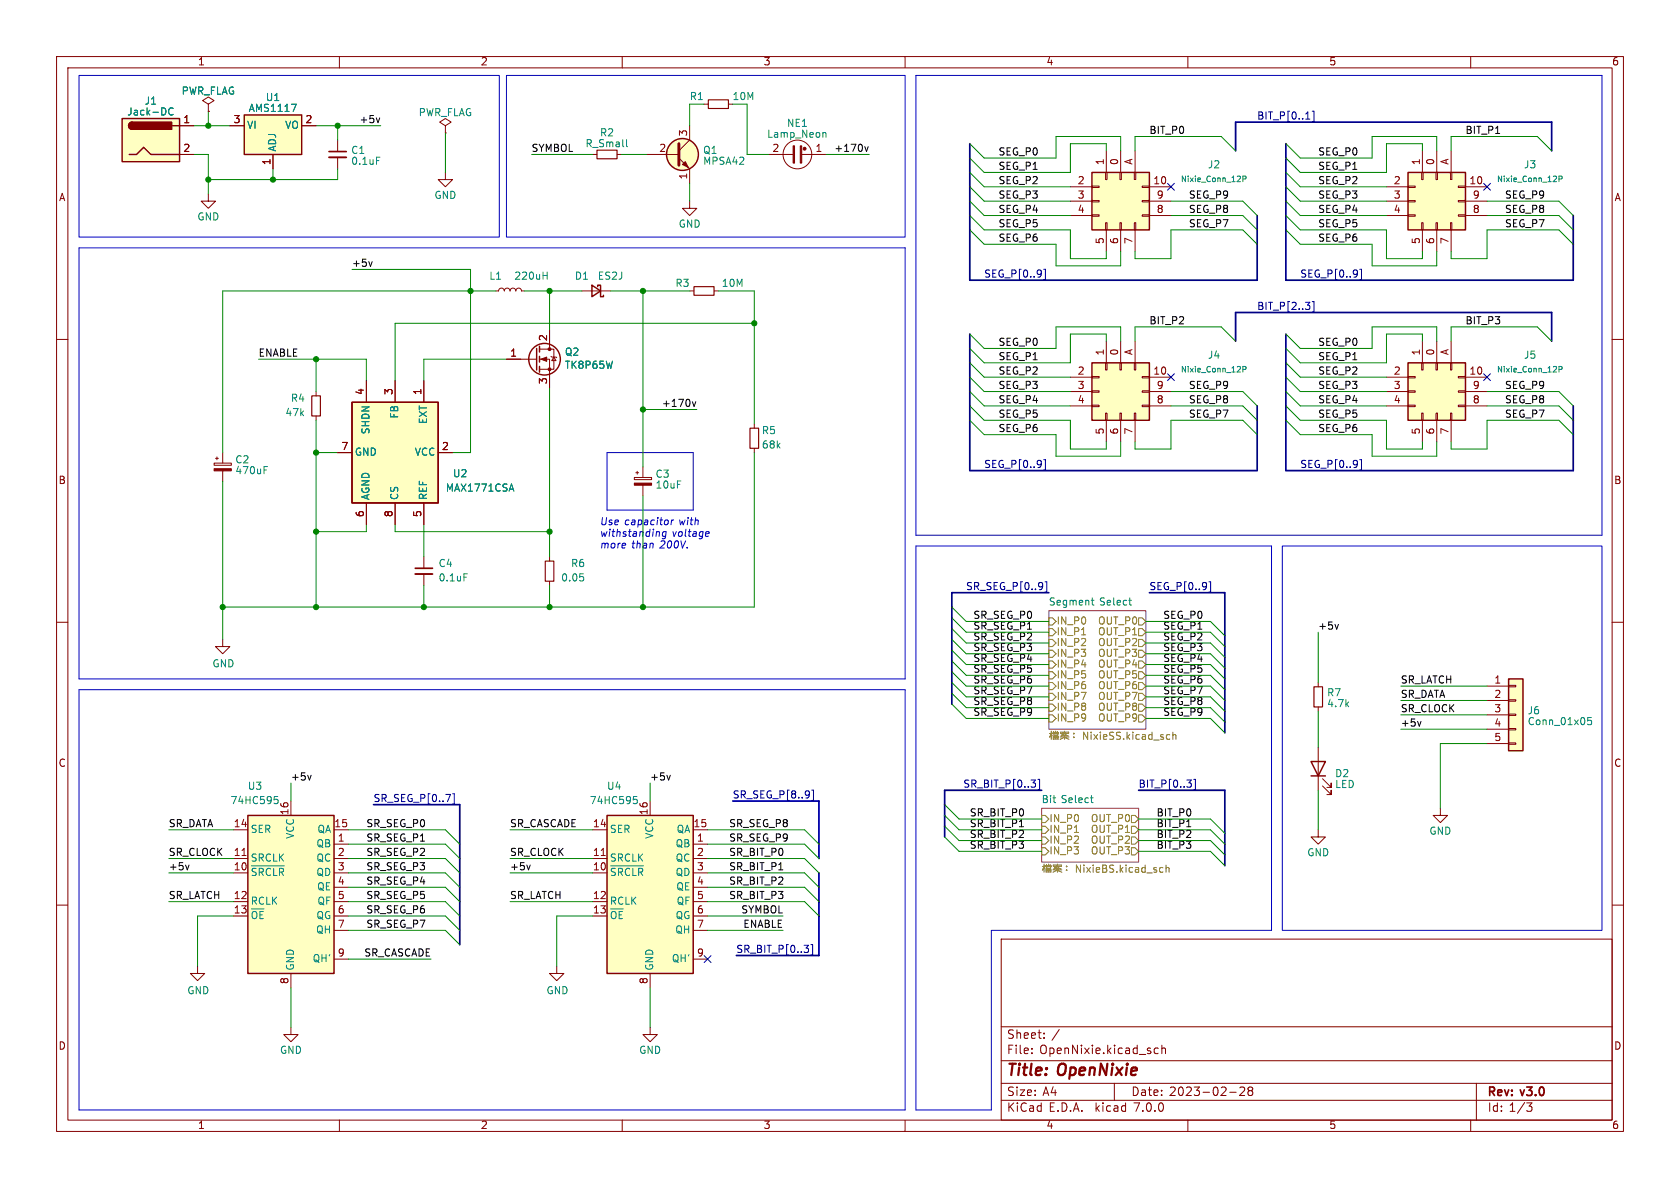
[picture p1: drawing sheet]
<svg xmlns="http://www.w3.org/2000/svg" width="297mm" height="210mm" viewBox="0 0 297 210" stroke-linecap="round" stroke-linejoin="round" font-family="sans-serif">
<g fill="none" stroke="#840000" stroke-width=".18">
<path d="M10 10h277v190h-277zM12 12h273v186h-273zM36.8 18.4l1-.6-1-.7-1 .7 1 .6v1.3M36.8 19.7h.1M60 10v2M110 10v2M124.5 18.4h.7M128.8 18.4h.7M160 10v2M210 10v2M260 10v2M31.7 22.2h2.6"/>
<path d="M31.7 27.3h2.6M36.8 34.3v1.3h1.3l-1.3 1.2-1.2-1.2h1.2M40.6 22.2h2.6M48.3 27.3v2.5M53.3 22.2h2.6M59.7 24.8v2M59.7 27.8v2M78.7 30.5v1.3h1.3l-1.3 1.2-1.2-1.2h1.2M78.7 22.2l1.1-.6-1.1-.6-1 .6 1 .6v1.3M78.7 23.5h.1M104.8 27.3h.7M109.1 27.3h.8"/>
<path d="M114.3 27.3h5.7M120 27.9l1.9 1.9v2.6M121.9 35.6v1.2h1.3l-1.3 1.3-1.3-1.3h1.3M121.9 22.2v2.6l-1.9 1.9M135.9 27.3h4.3M141.7 27.3h4.3M189.2 33h3.8M189.2 35.6h3.8M189.2 38.1h3.8M193 32.9h1.3v.2h-1.3zM193 35.4h1.3v.3h-1.3zM193 38h1.3v.2h-1.3z"/>
<path d="M195.5 30.5h.2v1.3h-.2zM195.5 39.4h.2v1.2h-.2zM195.6 26.7v3.8M198 30.5h.2v1.3h-.2zM198 39.4h.2v1.2h-.2zM198.1 26.7v3.8M200.5 30.5h.3v1.3h-.3zM200.5 39.4h.3v1.2h-.3zM200.7 26.7v3.8M201.9 32.9h1.3v.2h-1.3zM201.9 35.4h1.3v.3h-1.3zM201.9 38h1.3v.2h-1.3z"/>
<path d="M203.2 33h3.8M203.2 35.6h3.8M203.2 38.1h3.8M245.1 33h3.8M245.1 35.6h3.8M245.1 38.1h3.8M248.9 32.9h1.3v.2h-1.3zM248.9 35.4h1.3v.3h-1.3zM248.9 38h1.3v.2h-1.3zM251.3 30.5h.3v1.3h-.3zM251.3 39.4h.3v1.2h-.3zM251.5 26.7v3.8"/>
<path d="M253.9 30.5h.2v1.3h-.2zM253.9 39.4h.2v1.2h-.2zM254 26.7v3.8M256.4 30.5h.3v1.3h-.3zM256.4 39.4h.3v1.2h-.3zM256.5 26.7v3.8M257.8 32.9h1.3v.2h-1.3zM257.8 35.4h1.3v.3h-1.3zM257.8 38h1.3v.2h-1.3zM259.1 33h3.8M259.1 35.6h3.8M259.1 38.1h3.8"/>
<path d="M10 60h2M87.6 51.4h.5l.2-.3 .4-.2 .3 .2 .2 .3 .1-.3 .4-.2 .3 .2 .2 .3 .1-.3 .4-.2 .4 .2 .1 .3 .1-.3 .4-.2 .4 .2 .1 .3h.5M97.2 58.4v3.3M102.9 51.4h5M121.9 51.4h.8M126.2 51.4h.8M195.6 40.6v3.9M198.1 40.6v3.9M200.7 40.6v3.9M251.5 40.6v3.9M254 40.6v3.9M256.5 40.6v3.9"/>
<path d="M285 60h2M55.9 69.2v.8M55.9 73.5v.8M64.8 67.3v3.8M69.8 67.3v3.8M74.9 67.3v3.8M89.5 63.5h5.4M95.4 63.5h1.8v5.1M95.4 61.7h2.5v3.6h-2.5M97.4 63l.1 .1h.8l.1 .1M97.9 63.1l.4 .7h-.8zM133.3 74.9v.8"/>
<path d="M133.3 79.2v.8M189.2 66.7h3.8M189.2 69.2h3.8M189.2 71.8h3.8M193 66.5h1.3v.3h-1.3zM193 69.1h1.3v.2h-1.3zM193 71.6h1.3v.3h-1.3zM195.5 64.1h.2v1.3h-.2zM195.5 73h.2v1.3h-.2zM195.6 60.3v3.8M195.6 74.3v3.8M198 64.1h.2v1.3h-.2z"/>
<path d="M198 73h.2v1.3h-.2zM198.1 60.3v3.8M198.1 74.3v3.8M200.5 64.1h.3v1.3h-.3zM200.5 73h.3v1.3h-.3zM200.7 60.3v3.8M200.7 74.3v3.8M201.9 66.5h1.3v.3h-1.3zM201.9 69.1h1.3v.2h-1.3zM201.9 71.6h1.3v.3h-1.3zM203.2 66.7h3.8M203.2 69.2h3.8"/>
<path d="M203.2 71.8h3.8M245.1 66.7h3.8M245.1 69.2h3.8M245.1 71.8h3.8M248.9 66.5h1.3v.3h-1.3zM248.9 69.1h1.3v.2h-1.3zM248.9 71.6h1.3v.3h-1.3zM251.3 64.1h.3v1.3h-.3zM251.3 73h.3v1.3h-.3zM251.5 60.3v3.8M251.5 74.3v3.8M253.9 64.1h.2v1.3h-.2z"/>
<path d="M253.9 73h.2v1.3h-.2zM254 60.3v3.8M254 74.3v3.8M256.4 64.1h.3v1.3h-.3zM256.4 73h.3v1.3h-.3zM256.5 60.3v3.8M256.5 74.3v3.8M257.8 66.5h1.3v.3h-1.3zM257.8 69.1h1.3v.2h-1.3zM257.8 71.6h1.3v.3h-1.3zM259.1 66.7h3.8M259.1 69.2h3.8"/>
<path d="M259.1 71.8h3.8M37.8 81.9h3.1v.3h-3.1zM38.1 81h.5M38.4 80.8v.5M39.4 80v1.9M39.4 83.2v1.9M59.7 80h2.5M64.8 88.9v3.8M69.8 88.9v3.8M74.9 88.9v3.8M74.9 98.4v2.1M77.5 80h2.5"/>
<path d="M97.2 98.4v.8M112.1 84.4h3.1v.4h-3.1zM112.4 83.6h.5M112.6 83.3v.5M113.7 82.6v1.8M113.7 85.8v1.8M10 110h2M39.4 113v1.3h1.2l-1.2 1.3-1.3-1.3h1.3M74.9 101.5v2M97.2 102.7v.8M285 110h2M233 120.7v.7"/>
<path d="M233 125v.7M233 132.1v7.6M233.8 138.9l1.5 1.6v-.8v.8h-.7M233.8 137.7l1.5 1.5v-.8v.8h-.7M262.9 121.3h3.8M262.9 123.8h3.8M262.9 126.4h3.8M262.9 128.9h3.8M262.9 131.4h3.8M266.7 131.3h1.3v.3h-1.3zM266.7 128.8h1.3v.2h-1.3zM266.7 126.2h1.3v.3h-1.3z"/>
<path d="M266.7 123.7h1.3v.3h-1.3zM266.7 121.2h1.3v.2h-1.3zM10 160h2M41.3 154.3h2.5M41.3 151.8h2.5M41.3 159.4h2.5M41.3 146.7h2.5M42.8 151.2h.7M51.4 141.6v2.5M59.1 149.2h2.5M59.1 154.3h2.5M59.1 151.8h2.5"/>
<path d="M59.1 159.4h2.5M59.1 146.7h2.5M59.1 156.8h2.5M104.8 154.3h2.5M104.8 151.8h2.5M104.8 159.4h2.5M104.8 146.7h2.5M106.3 151.2h.7M114.9 141.6v2.5M122.6 149.2h2.5M122.6 154.3h2.5M122.6 151.8h2.5"/>
<path d="M122.6 159.4h2.5M122.6 146.7h2.5M122.6 156.8h2.5M233 146.7v1.3h1.3l-1.3 1.2-1.2-1.2h1.2M254.6 142.9v1.2h1.3l-1.3 1.3-1.2-1.3h1.2M285 160h2M34.9 170.8v1.3h1.3l-1.3 1.3-1.2-1.3h1.2M41.3 161.9h2.5M51.4 172.1v2.5M59.1 161.9h2.5M59.1 164.5h2.5M59.1 169.5h2.5"/>
<path d="M98.4 170.8v1.3h1.3l-1.3 1.3-1.2-1.3h1.2M104.8 161.9h2.5M114.9 172.1v2.5M122.6 161.9h2.5M122.6 164.5h2.5M122.6 169.5h2.5M177 166h108v32h-108zM51.4 181.6v1.3h1.3l-1.3 1.3-1.2-1.3h1.2M60 198v2M110 198v2M114.9 181.6v1.3h1.3l-1.3 1.3-1.2-1.3h1.2M160 198v2"/>
<path d="M177 194.5h108M177 191.5h108M177 187.5h108M177 181.5h108M182.4 186.1v.2M182.4 185.3v.2M184.6 183.4v.2M184.6 182.6v.2M197 191.5v3M204.8 185.3h-.5l-.3 .2v.5l.2 .2h.6M205.4 185.4l.2-.1h.4v1M205.4 184.8v1.5"/>
<path d="M210 198v2M217.4 193.1h1.1M219.2 192.3l.6-.1 .2 .1v.3l-.9 1.1h.9M220.9 192.8l-.3-.3 .3-.3h.3l.3 .2-.3 .4M220.9 192.8l-.3 .3 .1 .4 .2 .2h.3l.3-.3-.1-.5-.2-.1M220.9 192.8h.3M260 198v2M261 191.5v6.5M270.8 195l-.5 .5 .5 .2v.5l-.3 .3h-.4"/>
<circle cx="141" cy="27.3" r="2.54"/>
</g>
<g fill="#fff" stroke="#fff" stroke-width=".18">
<path d="M184.1 142.9h17.2v9.5h-17.2z"/>
<path d="M185.4 108h17.2v20.9h-17.2z"/>
</g>
<path d="M185.4 108h17.2v20.9h-17.2zM184.1 142.9h17.2v9.5h-17.2z" fill="none" stroke="#840084" stroke-width=".18"/>
<g fill="none" stroke="#848400" stroke-width=".18">
<path d="M185.4 118.7h.7l.6 .7-.6 .6h-.7zM185.4 109.2h.7l.6 .7-.6 .6h-.7zM185.4 116.8h.7l.6 .7-.6 .6h-.7zM185.4 113h.7l.6 .7-.6 .6h-.7zM185.4 111.1h.7l.6 .7-.6 .6h-.7zM185.4 114.9h.7l.6 .7-.6 .6h-.7zM201.3 116.8h.6l.7 .7-.7 .6h-.6zM201.3 111.1h.6l.7 .7-.7 .6h-.6zM201.3 113h.6l.7 .7-.7 .6h-.6zM201.3 114.9h.6l.7 .7-.7 .6h-.6zM201.3 109.2h.6l.7 .7-.7 .6h-.6zM201.3 118.7h.6l.7 .7-.7 .6h-.6z"/>
<path d="M185.4 120.7h.7l.6 .6-.6 .6h-.7zM185.4 124.5h.7l.6 .6-.6 .6h-.7zM185.4 126.4h.7l.6 .6-.6 .6h-.7zM185.4 122.6h.7l.6 .6-.6 .6h-.7zM185.5 129.7h.6M185.8 129.2v1.5M185.8 129.9l.2 .1M185.8 129.7l-.3 .6M185.8 129.5l-.1 .8M186.1 129.7v-.2h1v.2M186.2 130.7v-.5h.9v.5M186.2 130.4h.9"/>
<path d="M186.2 130.6h.9M186.3 129.3v.2M186.3 130h.7M186.3 130v-.3h.7v.3M186.6 129.2v.3M186.6 130.2v.4M186.9 129.3v.2M187.4 130.3h1.6M187.5 129.7h1.4M187.5 129.5v-.1h1.4v.1M187.8 129.9l1.1 .2M188 129.5l-.3 .4"/>
<path d="M188.2 129.2v.2M188.2 130.1v.6M188.2 130.2l-.8 .5M188.3 130.3l.7 .4M188.6 129.7l-.3 .3-.8 .1M189.8 130.3v.1M189.8 129.6v.1M192.3 129.4v1.3l-.7-1.3v1.3M192.9 129.4v.1M192.9 129.9v.8M193.4 129.9l.6 .8M194 129.9l-.6 .8"/>
<path d="M194.5 129.4v.1M194.5 129.9v.8M195.1 130.3l.6-.1-.1-.3h-.3l-.2 .1v.6h.5M196.9 129.5l-.5-.1-.2 .1v.4l.6 .3 .1 .3-.3 .2-.4-.1M198.1 129.5l-.5-.1-.2 .1v.4l.6 .3 .1 .3-.2 .2-.5-.1M198.6 130.6v.1M199.2 129.4v1.3M199.4 130.2l.3 .5M199.7 129.9l-.5 .4M200.3 129.4v.1M200.3 129.9v.8M201.3 126.4h.6l.7 .6-.7 .6h-.6z"/>
<path d="M201.3 120.7h.6l.7 .6-.7 .6h-.6zM201.3 122.6h.6l.7 .6-.7 .6h-.6zM201.3 124.5h.6l.7 .6-.7 .6h-.6zM201.4 129.9h-.3l-.3 .2 .1 .5h.5M202 129.9h.5v.8M202.5 130.2h-.4l-.2 .2 .2 .3 .4-.1M203.7 129.9h-.4l-.2 .2 .1 .5h.5M203.7 129.4v1.3M204 130.8h.9M205.7 129.9h-.3l-.2 .1v.2l.5 .1v.3h-.5M206.8 129.9h-.4l-.2 .2 .1 .5h.5M207.3 130l.2-.1h.3l.1 .8"/>
<path d="M207.3 129.4v1.3M184.1 144.1h.7l.6 .7-.6 .6h-.7zM184.1 146.1h.7l.6 .6-.6 .6h-.7zM184.1 149.9h.7l.6 .6-.6 .6h-.7zM184.1 148h.7l.6 .6-.6 .6h-.7zM184.3 153.2h.5M184.6 152.7v1.5M184.6 153.3l.2 .2M184.6 153.2l-.3 .6M184.6 153l-.2 .8M184.9 153.2v-.2h.9v.2M184.9 153.9h.9"/>
<path d="M184.9 154.1h.9M184.9 154.2v-.6h.9v.6M185 152.8l.1 .2M185.1 153.5h.6M185.1 153.5v-.3h.6v.3M185.4 152.7v.3M185.4 153.6v.5M185.7 152.8l-.1 .2M186.1 153.8h1.6M186.2 153.2h1.5M186.2 153v-.1h1.5v.1M186.5 153.3l1.1 .3"/>
<path d="M186.8 153l-.4 .4M186.9 152.7v.2M186.9 153.6v.6M186.9 153.7l-.8 .5M187 153.8l.7 .4M187.3 153.2l-.2 .3-.8 .1M188.6 153.8v.1M188.6 153.1v.1M191 152.9v1.3l-.7-1.3v1.3M191.6 152.9v.1M191.6 153.3v.9M192.1 153.3l.7 .9"/>
<path d="M192.8 153.3l-.7 .9M193.3 152.9v.1M193.3 153.3v.9M193.8 153.8l.6-.2-.1-.2-.3-.1-.2 .2 .1 .6h.4M195 153.5h.4M195 152.9h.4l.2 .3-.2 .3 .2 .1 .1 .4-.3 .2h-.4zM196.9 153l-.5-.1-.2 .1v.4l.6 .2 .1 .4-.3 .2-.4-.1M197.4 154.1v.1M198 152.9v1.3M198.2 153.7l.3 .5M198.5 153.3l-.5 .5M199.1 152.9v.1"/>
<path d="M199.1 153.3v.9M200 148h.7l.6 .6-.6 .6h-.7zM200 146.1h.7l.6 .6-.6 .6h-.7zM200 144.1h.7l.6 .7-.6 .6h-.7zM200 149.9h.7l.6 .6-.6 .6h-.7zM200.2 153.4l-.4-.1-.2 .3 .1 .5h.5M200.8 153.4h.4l.1 .8M201.3 153.6l-.4 .1-.2 .2 .2 .3 .4-.1M202.5 153.4l-.4-.1-.3 .3 .2 .5h.5M202.5 152.9v1.3M202.8 154.3h.9M204.4 153.4l-.3-.1-.1 .2v.2l.4 .1v.3h-.4"/>
<path d="M205.6 153.4l-.4-.1-.2 .3 .1 .5h.5M206.1 153.5l.2-.2 .3 .1 .1 .8M206.1 152.9v1.3"/>
</g>
<g fill="none" stroke="#008484" stroke-width=".18">
<path d="M30.6 19.2a.6 .6 0 0 0-.8 .4 .6 .6 0 0 0 .6 .7l.2-.1M51.5 18.4h.9l-.6 1.3M66.6 27.8h.6M110.8 24.7v1.1l.1 .1M145.7 23.4l.3 .2v.7M219.7 31.6h.5v-.4l-.5-.1v1M275.6 31.6h.5v-.4l-.5-.1v1M96 48.7h.7M96.7 48.1v1.3M219.7 65.3h.5v-.4l-.5-.1v1M275.6 65.3h.5v-.4l-.5-.1v1M46.7 82.5h.6"/>
<path d="M90.4 85.6l.4 1.2M82 101.4h.6M102.5 101.4h.6M103.1 102l.1 .2-.1 .4M192.9 106.1h.5M193.1 105.7v1.1l.3 .2M199.5 106.1h.5M199.9 107h.1M281.3 126.8h-.6v.6l.1-.1 .5 .1 .1 .2-.1 .4-.2 .1-.4-.1M44.4 153.1h5.8M45.3 153.6l-.5-.1-.2 .4M46.6 153.9l-.2-.3-.6-.1v1.3"/>
<path d="M47.8 153.6l-.2-.1-.3 .1-.3 .4M48.4 153.5v1.3M48.5 140.8h.6M48.6 141.3h.3l.3 .2-.2 .5-.4 .1M50.1 153.9l-.1-.3-.6-.1v1.3M107.9 153.1h5.8M108.8 153.6l-.5-.1-.2 .4M110.1 153.9l-.2-.3-.6-.1v1.3M111.3 153.6l-.2-.1-.3 .1-.3 .4M111.9 153.5v1.3M112 140.8h.6M112.1 141.3h.3l.3 .2-.2 .5-.4 .1"/>
<path d="M113.6 153.9l-.1-.3-.6-.1v1.3M192.8 141h.5M193.1 141.9h.2M44.6 161.5a.42 .42 0 0 1 .4-.4 .42 .42 0 0 1 .4 .4M46.6 161.1h-.6v1.3M108.1 161.5a.42 .42 0 0 1 .4-.4 .42 .42 0 0 1 .4 .4M110.1 161.1h-.6v1.3"/>
</g>
<path d="M125.2 17.7h3.6v1.5h-3.6zM105.5 26.5h3.6v1.6h-3.6zM122.7 50.7h3.5v1.5h-3.5zM55.1 70h1.5v3.5h-1.5zM132.6 75.7h1.5v3.5h-1.5zM96.4 99.2h1.5v3.5h-1.5zM232.3 121.4h1.5v3.6h-1.5z" fill="none" stroke="#840000" stroke-width=".2"/>
<g fill="none" stroke="#840000" stroke-width=".25">
<path d="M21.6 21h10.1v7.6h-10.1zM22.9 27.3h1.2l1.3-1.3 1.3 1.3h5M23.4 21.6a.64 .64 0 0 0-.7 .6 .64 .64 0 0 0 .7 .7M30.5 22.2h1.2M43.2 20.3h10.1v7h-10.1zM193 30.5h10.2v10.1h-10.2zM248.9 30.5h10.2v10.1h-10.2zM104.6 50.4l1.6 1-1.6 1.1zM105.7 50.7v-.3h.5v2.1h.5v-.3M62.2 71.1h15.3v17.8h-15.3zM94.9 61.6v3.8M95.4 61.2v1"/>
<path d="M95.4 63v1M95.4 64.8v1M193 64.1h10.2v10.2h-10.2zM248.9 64.1h10.2v10.2h-10.2zM231.8 134.6h2.5l-1.3 2.6zM231.8 137.2h2.5M266.7 120h2.5v12.7h-2.5zM43.8 144.1h15.3v28h-15.3zM107.3 144.1h15.3v28h-15.3z"/>
<circle cx="120.6" cy="27.3" r="2.82"/>
<circle cx="96.3" cy="63.5" r="2.79"/>
</g>
<path d="M58.2 27.8h3M73.4 101.5h3.1" fill="none" stroke="#840000" stroke-width=".33"/>
<path d="M58.2 26.8h3M73.4 100.5h3.1" fill="none" stroke="#840000" stroke-width=".3"/>
<g fill="#840000" stroke="#840000" stroke-width=".18">
<path d="M95.6 63.5l1-.4v.8z"/>
<path d="M112.1 85.4h3.1v.4h-3.1z"/>
<path d="M37.8 82.9h3.1v.3h-3.1z"/>
<path d="M141.5 25.8h.2v3h-.2z"/>
<path d="M140.2 25.8h.3v3h-.3z"/>
<path d="M120.6 29.1l.6-.5 .5 1z"/>
<circle cx="97.2" cy="65.3" r=".25"/>
<circle cx="97.2" cy="61.7" r=".25"/>
<circle cx="142.2" cy="26.3" r=".25"/>
</g>
<g fill="#ffffc2" stroke="#ffffc2" stroke-width=".18">
<path d="M248.9 30.5h10.2v10.1h-10.2z"/>
<path d="M62.2 71.1h15.3v17.8h-15.3z"/>
<path d="M248.9 64.1h10.2v10.2h-10.2z"/>
<path d="M107.3 144.1h15.3v28h-15.3z"/>
<path d="M193 30.5h10.2v10.1h-10.2z"/>
<path d="M266.7 120h2.5v12.7h-2.5z"/>
<path d="M193 64.1h10.2v10.2h-10.2z"/>
<path d="M21.6 21h10.1v7.6h-10.1z"/>
<path d="M43.8 144.1h15.3v28h-15.3z"/>
<path d="M43.2 20.3h10.1v7h-10.1z"/>
<circle cx="120.6" cy="27.3" r="2.82"/>
</g>
<g fill="#840000" stroke="#840000" stroke-width=".25">
<path d="M22.9 21.8l.5-.2v1.3a.63 .63 0 0 1-.6-.4 .63 .63 0 0 1 .1-.7z"/>
<path d="M23.4 21.6h7v1.3h-7z"/>
</g>
<path d="M120 25.4v3.8" fill="none" stroke="#840000" stroke-width=".51"/>
<g fill="none" stroke="#000084" stroke-width=".18">
<path d="M232 19.7h.3v1.8h-.3M206.4 32.4l1.2 1.2M207.6 32.4l-1.2 1.2M262.3 32.4l1.2 1.2M263.5 32.4l-1.2 1.2M184.5 47.6h.3v1.8h-.3M232 53.3h.3v1.8h-.3M240.4 47.6h.3v1.8h-.3M206.4 66.1l1.2 1.2M207.6 66.1l-1.2 1.2M262.3 66.1l1.2 1.2M263.5 66.1l-1.2 1.2"/>
<path d="M184.5 81.3h.3v1.8h-.3M240.4 81.3h.3v1.8h-.3M184.8 102.8h.3v1.9h-.3M213.7 102.8h.3v1.9h-.3M143.5 139.7h.3v1.8h-.3M182.3 137.9h.8l-.5 .5M182.9 138.4l.2 .2-.2 .5M183.5 137.8h.3v1.8h-.3M211 137.8h.3v1.8h-.3M80 140.3h.3v1.8h-.3M124.5 168.9l1.2 1.3M125.7 168.9l-1.2 1.3"/>
<path d="M143.4 167h.3v1.8h-.3"/>
</g>
<path d="M67.1 20.8l-.3 .9M152.9 25.9l.3 .9 .3-.9M65.8 46.2l-.3 .9M122.4 71l.3 .9 .3-.9M236.6 110.4l-.3 .8M55 137l-.3 .9M118.5 137l-.3 .9M251.2 127.5l-.3 .9M33.4 152.9l-.3 .9M93.7 152.9l-.3 .9" fill="none" stroke="#000" stroke-width=".18"/>
<g fill="none" stroke="#0000c2" stroke-width=".18">
<path d="M14 13.3h74.3v28.6h-74.3zM89.5 13.3h70.5v28.6h-70.5zM161.9 13.3h121.3v81.3h-121.3zM14 43.8h146v76.2h-146zM107.3 80h15.3v10.2h-15.3zM116.6 94l-.1 .8M117.4 94l-.3 .2v.4l.2 .2h.4M117.6 94h.2M117.8 94l-.2 1-.2 .2h-.3M118.7 91.9l-.1 .9M119.1 91.9l-.4 .3M125 94h.3l.1 .3-.7 .1"/>
<path d="M125.2 94.8h-.1M161.9 96.5h62.9v68h-49.5v31.7h-13.4zM226.7 96.5h56.5v68h-56.5zM14 121.9h146v74.3h-146z"/>
</g>
<g fill="none" stroke="#000084" stroke-width=".3">
<path d="M171.4 25.4v24.1h50.8v-11.4M218.4 26.7v-5.1h55.9v5.1M227.3 25.4v24.1h50.8v-11.4M171.4 59.1v24.1h50.8v-11.4M227.3 59.1v24.1h50.8v-11.4M218.4 60.3v-5.1h55.9v5.1M185.4 104.8h-17.1v19.7M203.2 104.8h13.3v24.7M184.1 139.7h-17.1v8.3M201.3 139.7h15.2v13.3M66 142.2h15.3v24.8M129.5 141.6h15.3v10.2"/>
<path d="M144.8 154.3v14.6h-14.6"/>
</g>
<g fill="none" stroke="#008400" stroke-width=".18">
<path d="M36.8 19.7v2.5M124.5 18.4h-2.6v3.8M132.1 18.4v8.9h3.8M34.3 27.3h2.5v7M34.3 22.2h6.3M48.3 29.8v2M55.9 22.2h11.4M59.7 29.8v2h-22.9M59.7 22.2v2.6M78.7 23.5v7M94 27.3h10.8M109.9 27.3h4.4"/>
<path d="M121.9 32.4v3.2M146 27.3h7.7M171.4 38.1l2.6 2.5h15.2v5.1h6.4v-1.2M171.4 25.4l2.6 2.5h12.7v-3.8h11.4v2.6M171.4 30.5l2.6 2.5h15.2M171.4 35.6l2.6 2.5h15.2M171.4 33l2.6 2.6h15.2M195.6 26.7v-1.3h-6.4v5.1h-15.2l-2.6-2.6M200.7 26.7v-2.6h15.2l2.5 2.6M207 38.1h12.7l2.5 2.5M207 35.6h12.7l2.5 2.5M227.3 38.1l2.6 2.5h15.2v5.1h6.4v-1.2"/>
<path d="M227.3 25.4l2.6 2.5h12.7v-3.8h11.4v2.6M227.3 30.5l2.6 2.5h15.2M227.3 35.6l2.6 2.5h15.2M227.3 33l2.6 2.6h15.2M251.5 26.7v-1.3h-6.4v5.1h-15.2l-2.6-2.6M256.5 26.7v-2.6h15.3l2.5 2.6M262.9 38.1h12.7l2.5 2.5M262.9 35.6h12.7l2.5 2.5M62.2 47.6h21v32.4h-3.2M87.6 51.4h-48.2v28.6M92.7 51.4h10.2M97.2 51.4v7"/>
<path d="M107.9 51.4h14M113.7 51.4v31.2M127 51.4h6.3v23.5M133.3 57.2h-63.5v10.1M171.4 40.6l2.6 2.6h12.7v3.8h11.4v-2.5M171.4 59.1l2.6 2.5h12.7v-3.8h11.4v2.5M222.2 43.2l-2.5-2.6h-12.7v5.1h-6.3v-1.2M227.3 40.6l2.6 2.6h12.7v3.8h11.4v-2.5M227.3 59.1l2.6 2.5h12.7v-3.8h11.4v2.5M278.1 43.2l-2.5-2.6h-12.7v5.1h-6.4v-1.2M45.7 63.5h19.1v3.8M55.9 63.5v5.7"/>
<path d="M55.9 74.3v33M89.5 63.5h-14.6v3.8M97.2 68.6v29.8M113.7 72.4h9.5M171.4 71.8l2.6 2.5h15.2v5.1h6.4v-1.3M171.4 69.2l2.6 2.6h15.2M171.4 66.7l2.6 2.5h15.2M171.4 74.3l2.6 2.5h12.7v3.8h11.4v-2.5M171.4 64.1l2.6 2.6h15.2M195.6 60.3v-1.2h-6.4v5h-15.2l-2.6-2.5M200.7 60.3v-2.5h15.2l2.5 2.5M207 71.8h12.7l2.5 2.5"/>
<path d="M207 69.2h12.7l2.5 2.6M222.2 76.8l-2.5-2.5h-12.7v5.1h-6.3v-1.3M227.3 74.3l2.6 2.5h12.7v3.8h11.4v-2.5M227.3 71.8l2.6 2.5h15.2v5.1h6.4v-1.3M227.3 69.2l2.6 2.6h15.2M227.3 66.7l2.6 2.5h15.2M227.3 64.1l2.6 2.6h15.2M251.5 60.3v-1.2h-6.4v5h-15.2l-2.6-2.5M256.5 60.3v-2.5h15.3l2.5 2.5M262.9 71.8h12.7l2.5 2.5M262.9 69.2h12.7l2.5 2.6M278.1 76.8l-2.5-2.5h-12.7v5.1h-6.4v-1.3"/>
<path d="M39.4 85.1v27.9M55.9 80h3.8M64.8 92.7v1.3h-8.9M69.8 92.7v1.3h27.4M74.9 92.7v5.7M113.7 87.6v19.7M133.3 80v27.3h-93.9M74.9 103.5v3.8M97.2 103.5v3.8M168.3 107.3l2.5 2.6h14.6M168.3 118.7l2.5 2.6h14.6M168.3 116.8l2.5 2.6h14.6"/>
<path d="M168.3 113l2.5 2.6h14.6M168.3 111.1l2.5 2.6h14.6M168.3 114.9l2.5 2.6h14.6M168.3 109.2l2.5 2.6h14.6M202.6 109.9h11.4l2.5 2.5M202.6 119.4h11.4l2.5 2.5M202.6 115.6h11.4l2.5 2.5M202.6 113.7h11.4l2.5 2.5M202.6 117.5h11.4l2.5 2.5M202.6 111.8h11.4l2.5 2.5M233 111.8v8.9M51.4 138.4v3.2"/>
<path d="M114.9 138.4v3.2M168.3 122.6l2.5 2.5h14.6M168.3 120.7l2.5 2.5h14.6M168.3 124.5l2.5 2.5h14.6M202.6 121.3h11.4l2.5 2.5M202.6 125.1h11.4l2.5 2.5M202.6 123.2h11.4l2.5 2.5M202.6 127h11.4l2.5 2.5M233 125.7v6.4M233 139.7v7M247.6 121.3h15.3M247.6 123.8h15.3"/>
<path d="M247.6 128.9h15.3M247.6 126.4h15.3M262.9 131.4h-8.3v11.5M29.8 154.3h11.5M29.8 146.7h11.5M29.8 151.8h11.5M29.8 159.4h11.5M61.6 154.3h17.1l2.6 2.5M61.6 146.7h17.1l2.6 2.5M61.6 156.8h17.1l2.6 2.6M61.6 151.8h17.1l2.6 2.5M61.6 159.4h17.1l2.6 2.5"/>
<path d="M61.6 149.2h17.1l2.6 2.6M90.2 154.3h14.6M90.2 146.7h14.6M90.2 151.8h14.6M90.2 159.4h14.6M125.1 154.3h17.1l2.6 2.5M125.1 146.7h17.1l2.6 2.5M125.1 156.8h17.1l2.6 2.6M125.1 151.8h17.1l2.6 2.5M125.1 159.4h17.1l2.6 2.5M125.1 149.2h17.1l2.6 2.6M167 144.1l2.5 2.6h14.6"/>
<path d="M167 146.1l2.5 2.5h14.6M167 142.2l2.5 2.6h14.6M167 148l2.5 2.5h14.6M201.3 146.7h12.7l2.5 2.5M201.3 148.6h12.7l2.5 2.5M201.3 144.8h12.7l2.5 2.5M201.3 150.5h12.7l2.5 2.5M41.3 161.9h-6.4v8.9M51.4 174.6v7M61.6 161.9h17.1l2.6 2.6M61.6 164.5h17.1l2.6 2.5M61.6 169.5h14.6"/>
<path d="M104.8 161.9h-6.4v8.9M114.9 174.6v7M125.1 161.9h13.3M125.1 164.5h13.3"/>
</g>
<g fill="#008400" stroke="#008400" stroke-width=".18">
<circle cx="55.9" cy="107.3" r=".46"/>
<circle cx="55.9" cy="94" r=".46"/>
<circle cx="39.4" cy="107.3" r=".46"/>
<circle cx="55.9" cy="80" r=".46"/>
<circle cx="55.9" cy="63.5" r=".46"/>
<circle cx="113.7" cy="51.4" r=".46"/>
<circle cx="97.2" cy="94" r=".46"/>
<circle cx="97.2" cy="51.4" r=".46"/>
<circle cx="83.2" cy="51.4" r=".46"/>
<circle cx="74.9" cy="107.3" r=".46"/>
<circle cx="59.7" cy="22.2" r=".46"/>
<circle cx="36.8" cy="22.2" r=".46"/>
<circle cx="48.3" cy="31.8" r=".46"/>
<circle cx="36.8" cy="31.8" r=".46"/>
<circle cx="113.7" cy="107.3" r=".46"/>
<circle cx="97.2" cy="107.3" r=".46"/>
<circle cx="133.3" cy="57.2" r=".46"/>
<circle cx="113.7" cy="72.4" r=".46"/>
</g>
<g font-size="2.8" fill="#840000">
<text x="178" y="190.8">Title:</text>
<text x="187.1" y="190.8">OpenNixie</text>
</g>
<g font-size="2.1" fill="#840000">
<text x="178" y="183.9">Sheet:</text>
<text x="185.9" y="183.9">/</text>
<text x="178" y="186.6">File:</text>
<text x="183.8" y="186.6">OpenNixie.kicad_sch</text>
<text x="178" y="196.8">KiCad</text>
<text x="178" y="194">Size:</text>
<text x="184.3" y="194">A4</text>
<text x="185.4" y="196.8">E.D.A.</text>
<text x="193.7" y="196.8">kicad</text>
<text x="200" y="194">Date:</text>
<text x="200.6" y="196.8">7.0.0</text>
<text x="206.7" y="194">2023-02-28</text>
<text x="263" y="194.2">Rev:</text>
<text x="263" y="196.8">Id: 1/3</text>
<text x="269" y="194.2">v3.0</text>
</g>
<g font-size="1.8" fill="#840000">
<text x="35" y="11.8">1</text>
<text x="85" y="11.8">2</text>
<text x="135" y="11.8">3</text>
<text x="185" y="11.8">4</text>
<text x="235" y="11.8">5</text>
<text x="285" y="11.8">6</text>
<text x="32.4" y="22">1</text>
<text x="41.2" y="22">3</text>
<text x="53.9" y="22">2</text>
<text x="32.4" y="27.1">2</text>
<text x="48" y="29.2" transform="rotate(-90 48 29.2)">1</text>
<text x="116.5" y="27.1">2</text>
<text x="121.7" y="24.2" transform="rotate(-90 121.7 24.2)">3</text>
<text x="136.5" y="27.1">2</text>
<text x="144.1" y="27.1">1</text>
<text x="195.3" y="29.2" transform="rotate(-90 195.3 29.2)">1</text>
<text x="197.9" y="29.2" transform="rotate(-90 197.9 29.2)">0</text>
<text x="200.4" y="29.2" transform="rotate(-90 200.4 29.2)">A</text>
<text x="251.2" y="29.2" transform="rotate(-90 251.2 29.2)">1</text>
<text x="253.7" y="29.2" transform="rotate(-90 253.7 29.2)">0</text>
<text x="256.3" y="29.2" transform="rotate(-90 256.3 29.2)">A</text>
<text x="10.4" y="35.8">A</text>
<text x="121.7" y="31.8" transform="rotate(-90 121.7 31.8)">1</text>
<text x="190.5" y="32.8">2</text>
<text x="190.5" y="35.3">3</text>
<text x="203.8" y="32.8">10</text>
<text x="204.4" y="35.3">9</text>
<text x="246.3" y="32.8">2</text>
<text x="246.3" y="35.3">3</text>
<text x="259.7" y="32.8">10</text>
<text x="260.3" y="35.3">9</text>
<text x="285.4" y="35.8">A</text>
<text x="190.5" y="37.8">4</text>
<text x="204.4" y="37.8">8</text>
<text x="246.3" y="37.8">4</text>
<text x="260.3" y="37.8">8</text>
<text x="195.3" y="43.2" transform="rotate(-90 195.3 43.2)">5</text>
<text x="197.9" y="43.2" transform="rotate(-90 197.9 43.2)">6</text>
<text x="200.4" y="43.2" transform="rotate(-90 200.4 43.2)">7</text>
<text x="251.2" y="43.2" transform="rotate(-90 251.2 43.2)">5</text>
<text x="253.7" y="43.2" transform="rotate(-90 253.7 43.2)">6</text>
<text x="256.3" y="43.2" transform="rotate(-90 256.3 43.2)">7</text>
<text x="90.1" y="63.2">1</text>
<text x="96.9" y="60.4" transform="rotate(-90 96.9 60.4)">2</text>
<text x="195.3" y="62.9" transform="rotate(-90 195.3 62.9)">1</text>
<text x="197.9" y="62.9" transform="rotate(-90 197.9 62.9)">0</text>
<text x="200.4" y="62.8" transform="rotate(-90 200.4 62.8)">A</text>
<text x="251.2" y="62.9" transform="rotate(-90 251.2 62.9)">1</text>
<text x="253.7" y="62.9" transform="rotate(-90 253.7 62.9)">0</text>
<text x="256.3" y="62.8" transform="rotate(-90 256.3 62.8)">A</text>
<text x="64.5" y="69.9" transform="rotate(-90 64.5 69.9)">4</text>
<text x="69.6" y="69.9" transform="rotate(-90 69.6 69.9)">3</text>
<text x="74.7" y="69.9" transform="rotate(-90 74.7 69.9)">1</text>
<text x="96.9" y="68" transform="rotate(-90 96.9 68)">3</text>
<text x="190.5" y="66.4">2</text>
<text x="190.5" y="69">3</text>
<text x="190.5" y="71.5">4</text>
<text x="203.8" y="66.4">10</text>
<text x="204.4" y="71.5">8</text>
<text x="204.4" y="69">9</text>
<text x="246.3" y="66.4">2</text>
<text x="246.3" y="69">3</text>
<text x="246.3" y="71.5">4</text>
<text x="259.7" y="66.4">10</text>
<text x="260.3" y="71.5">8</text>
<text x="260.3" y="69">9</text>
<text x="195.3" y="76.9" transform="rotate(-90 195.3 76.9)">5</text>
<text x="197.9" y="76.9" transform="rotate(-90 197.9 76.9)">6</text>
<text x="200.4" y="76.9" transform="rotate(-90 200.4 76.9)">7</text>
<text x="251.2" y="76.9" transform="rotate(-90 251.2 76.9)">5</text>
<text x="253.7" y="76.9" transform="rotate(-90 253.7 76.9)">6</text>
<text x="256.3" y="76.9" transform="rotate(-90 256.3 76.9)">7</text>
<text x="60.3" y="79.8">7</text>
<text x="78.1" y="79.8">2</text>
<text x="10.3" y="85.8">B</text>
<text x="285.3" y="85.8">B</text>
<text x="64.5" y="91.5" transform="rotate(-90 64.5 91.5)">6</text>
<text x="69.6" y="91.5" transform="rotate(-90 69.6 91.5)">8</text>
<text x="74.7" y="91.5" transform="rotate(-90 74.7 91.5)">5</text>
<text x="264.1" y="121">1</text>
<text x="264.1" y="123.6">2</text>
<text x="264.1" y="126.1">3</text>
<text x="264.1" y="128.7">4</text>
<text x="264.1" y="131.2">5</text>
<text x="10.3" y="135.8">C</text>
<text x="285.3" y="135.8">C</text>
<text x="41.3" y="146.4">14</text>
<text x="51.2" y="144.1" transform="rotate(-90 51.2 144.1)">16</text>
<text x="59.1" y="146.4">15</text>
<text x="59.7" y="149">1</text>
<text x="104.8" y="146.4">14</text>
<text x="114.7" y="144.1" transform="rotate(-90 114.7 144.1)">16</text>
<text x="122.6" y="146.4">15</text>
<text x="123.2" y="149">1</text>
<text x="41.3" y="154.1">10</text>
<text x="41.3" y="151.5">11</text>
<text x="59.7" y="151.5">2</text>
<text x="59.7" y="154.1">3</text>
<text x="104.8" y="154.1">10</text>
<text x="104.8" y="151.5">11</text>
<text x="123.2" y="151.5">2</text>
<text x="123.2" y="154.1">3</text>
<text x="41.3" y="159.1">12</text>
<text x="41.3" y="161.7">13</text>
<text x="59.7" y="156.6">4</text>
<text x="59.7" y="159.1">5</text>
<text x="59.7" y="161.7">6</text>
<text x="104.8" y="159.1">12</text>
<text x="104.8" y="161.7">13</text>
<text x="123.2" y="156.6">4</text>
<text x="123.2" y="159.1">5</text>
<text x="123.2" y="161.7">6</text>
<text x="59.7" y="164.2">7</text>
<text x="123.2" y="164.2">7</text>
<text x="59.7" y="169.3">9</text>
<text x="123.2" y="169.3">9</text>
<text x="51.2" y="174" transform="rotate(-90 51.2 174)">8</text>
<text x="114.7" y="174" transform="rotate(-90 114.7 174)">8</text>
<text x="10.3" y="185.8">D</text>
<text x="285.3" y="185.8">D</text>
<text x="35" y="199.8">1</text>
<text x="85" y="199.8">2</text>
<text x="135" y="199.8">3</text>
<text x="185" y="199.8">4</text>
<text x="235" y="199.8">5</text>
<text x="285" y="199.8">6</text>
</g>
<g font-size="1.8" fill="#008484">
<text x="32" y="17">PWR_FLAG</text>
<text x="121.9" y="18">R1</text>
<text x="22.4" y="20.7">Jack-DC</text>
<text x="25.5" y="18.8">J1</text>
<text x="43.7" y="23.1">VI</text>
<text x="43.9" y="20.1">AMS1117</text>
<text x="46.9" y="18.1">U1</text>
<text x="50.3" y="23.1">VO</text>
<text x="74" y="20.8">PWR_FLAG</text>
<text x="139.1" y="22.7">NE1</text>
<text x="49.1" y="26.8" transform="rotate(-90 49.1 26.8)">ADJ</text>
<text x="62" y="27.5">C1</text>
<text x="62" y="29.4">0.1uF</text>
<text x="103.4" y="26.3">R_Small</text>
<text x="106" y="24.4">R2</text>
<text x="124.2" y="27.5">Q1</text>
<text x="124.2" y="29.4">MPSA42</text>
<text x="135.6" y="24.6">Lamp_Neon</text>
<text x="76.7" y="35.4">GND</text>
<text x="213.5" y="30">J2</text>
<text x="269.4" y="30">J3</text>
<text x="34.8" y="39.3">GND</text>
<text x="119.9" y="40.5">GND</text>
<text x="86.4" y="49.7">L1</text>
<text x="90.9" y="49.7">220uH</text>
<text x="101.6" y="49.7">D1</text>
<text x="105.6" y="49.7">ES2J</text>
<text x="119.3" y="51">R3</text>
<text x="127.5" y="51">10M</text>
<text x="99.8" y="63.2">Q2</text>
<text x="99.8" y="65.5">TK8P65W</text>
<text x="213.5" y="63.7">J4</text>
<text x="269.4" y="63.7">J5</text>
<text x="51.4" y="71.3">R4</text>
<text x="50.4" y="73.9">47k</text>
<text x="65.6" y="76.9" transform="rotate(-90 65.6 76.9)">SHDN</text>
<text x="70.7" y="74.1" transform="rotate(-90 70.7 74.1)">FB</text>
<text x="75.8" y="75.1" transform="rotate(-90 75.8 75.1)">EXT</text>
<text x="134.6" y="77">R5</text>
<text x="41.5" y="82.2">C2</text>
<text x="62.7" y="80.8">GND</text>
<text x="73.2" y="80.8">VCC</text>
<text x="134.6" y="79.6">68k</text>
<text x="41.5" y="84.1">470uF</text>
<text x="65.6" y="88.4" transform="rotate(-90 65.6 88.4)">AGND</text>
<text x="70.7" y="88.4" transform="rotate(-90 70.7 88.4)">CS</text>
<text x="75.8" y="88.4" transform="rotate(-90 75.8 88.4)">REF</text>
<text x="78.7" y="87.2">MAX1771CSA</text>
<text x="80" y="84.6">U2</text>
<text x="115.8" y="84.7">C3</text>
<text x="115.8" y="86.6">10uF</text>
<text x="77.5" y="100.5">C4</text>
<text x="100.9" y="100.5">R6</text>
<text x="77.5" y="103.1">0.1uF</text>
<text x="99.1" y="103.1">0.05</text>
<text x="185.4" y="107.2">Segment</text>
<text x="194.4" y="107.2">Select</text>
<text x="37.5" y="118.2">GND</text>
<text x="234.6" y="123.4">R7</text>
<text x="234.6" y="125.3">4.7k</text>
<text x="270" y="126.5">J6</text>
<text x="270" y="128.5">Conn_01x05</text>
<text x="236" y="137.7">D2</text>
<text x="40.7" y="142.4">74HC595</text>
<text x="43.8" y="139.9">U3</text>
<text x="104.2" y="142.4">74HC595</text>
<text x="107.3" y="139.9">U4</text>
<text x="184.1" y="142.2">Bit</text>
<text x="187.6" y="142.2">Select</text>
<text x="236" y="139.6">LED</text>
<text x="44.3" y="147.5">SER</text>
<text x="52.3" y="148.4" transform="rotate(-90 52.3 148.4)">VCC</text>
<text x="56" y="147.5">QA</text>
<text x="107.8" y="147.5">SER</text>
<text x="115.8" y="148.4" transform="rotate(-90 115.8 148.4)">VCC</text>
<text x="119.5" y="147.5">QA</text>
<text x="252.6" y="147.8">GND</text>
<text x="44.3" y="155.7">~{SRCLR}</text>
<text x="44.3" y="152.6">SRCLK</text>
<text x="55.8" y="150.1">QB</text>
<text x="55.8" y="152.6">QC</text>
<text x="55.8" y="155.1">QD</text>
<text x="107.8" y="155.7">~{SRCLR}</text>
<text x="107.8" y="152.6">SRCLK</text>
<text x="119.3" y="150.1">QB</text>
<text x="119.3" y="152.6">QC</text>
<text x="119.3" y="155.1">QD</text>
<text x="231" y="151.6">GND</text>
<text x="44.3" y="160.2">RCLK</text>
<text x="55.9" y="157.7">QE</text>
<text x="56" y="160.2">QF</text>
<text x="107.8" y="160.2">RCLK</text>
<text x="119.4" y="157.7">QE</text>
<text x="119.5" y="160.2">QF</text>
<text x="44.3" y="163.4">~{OE}</text>
<text x="55.8" y="165.3">QH</text>
<text x="55.8" y="162.8">QG</text>
<text x="107.8" y="163.4">~{OE}</text>
<text x="119.3" y="165.3">QH</text>
<text x="119.3" y="162.8">QG</text>
<text x="52.3" y="171.6" transform="rotate(-90 52.3 171.6)">GND</text>
<text x="55.2" y="170.4">QH'</text>
<text x="115.8" y="171.6" transform="rotate(-90 115.8 171.6)">GND</text>
<text x="118.7" y="170.4">QH'</text>
<text x="33.1" y="176">GND</text>
<text x="96.6" y="176">GND</text>
<text x="49.4" y="186.6">GND</text>
<text x="112.9" y="186.6">GND</text>
</g>
<text font-size="1.8" fill="#008400" x="129.4" y="18">10M</text>
<g font-size="1.8">
<text x="63.4" y="22">+5v</text>
<text x="203.2" y="23.9">BIT_P0</text>
<text x="259.1" y="23.9">BIT_P1</text>
<text x="94" y="27">SYMBOL</text>
<text x="147.4" y="27">+170v</text>
<text x="176.5" y="27.7">SEG_P0</text>
<text x="233" y="27.7">SEG_P0</text>
<text x="176.5" y="30.2">SEG_P1</text>
<text x="176.5" y="35.3">SEG_P3</text>
<text x="176.5" y="32.8">SEG_P2</text>
<text x="210.2" y="35.3">SEG_P9</text>
<text x="233" y="35.3">SEG_P3</text>
<text x="233" y="32.8">SEG_P2</text>
<text x="233" y="30.2">SEG_P1</text>
<text x="266.1" y="35.3">SEG_P9</text>
<text x="176.5" y="37.8">SEG_P4</text>
<text x="176.5" y="40.4">SEG_P5</text>
<text x="210.2" y="40.4">SEG_P7</text>
<text x="210.2" y="37.8">SEG_P8</text>
<text x="233" y="40.4">SEG_P5</text>
<text x="233" y="37.8">SEG_P4</text>
<text x="266.1" y="40.4">SEG_P7</text>
<text x="266.1" y="37.8">SEG_P8</text>
<text x="62.2" y="47.4">+5v</text>
<text x="176.5" y="42.9">SEG_P6</text>
<text x="233" y="42.9">SEG_P6</text>
<text x="203.2" y="57.5">BIT_P2</text>
<text x="259.1" y="57.5">BIT_P3</text>
<text x="45.7" y="63.2">ENABLE</text>
<text x="176.5" y="63.9">SEG_P1</text>
<text x="176.5" y="61.3">SEG_P0</text>
<text x="233" y="61.3">SEG_P0</text>
<text x="233" y="63.9">SEG_P1</text>
<text x="176.5" y="71.5">SEG_P4</text>
<text x="176.5" y="69">SEG_P3</text>
<text x="176.5" y="66.4">SEG_P2</text>
<text x="210.2" y="69">SEG_P9</text>
<text x="210.2" y="71.5">SEG_P8</text>
<text x="233" y="71.5">SEG_P4</text>
<text x="233" y="66.4">SEG_P2</text>
<text x="233" y="69">SEG_P3</text>
<text x="266.1" y="71.5">SEG_P8</text>
<text x="266.1" y="69">SEG_P9</text>
<text x="116.9" y="72.1">+170v</text>
<text x="176.5" y="74">SEG_P5</text>
<text x="176.5" y="76.6">SEG_P6</text>
<text x="210.2" y="74">SEG_P7</text>
<text x="233" y="74">SEG_P5</text>
<text x="233" y="76.6">SEG_P6</text>
<text x="266.1" y="74">SEG_P7</text>
<text x="172.1" y="109.6">SR_SEG_P0</text>
<text x="172.1" y="111.5">SR_SEG_P1</text>
<text x="172.1" y="113.4">SR_SEG_P2</text>
<text x="205.5" y="109.6">SEG_P0</text>
<text x="205.5" y="113.4">SEG_P2</text>
<text x="205.5" y="111.5">SEG_P1</text>
<text x="233" y="111.5">+5v</text>
<text x="172.1" y="119.1">SR_SEG_P5</text>
<text x="172.1" y="115.3">SR_SEG_P3</text>
<text x="172.1" y="117.2">SR_SEG_P4</text>
<text x="205.5" y="115.3">SEG_P3</text>
<text x="205.5" y="119.1">SEG_P5</text>
<text x="205.5" y="117.2">SEG_P4</text>
<text x="172.1" y="122.9">SR_SEG_P7</text>
<text x="172.1" y="121">SR_SEG_P6</text>
<text x="172.1" y="124.8">SR_SEG_P8</text>
<text x="205.5" y="122.9">SEG_P7</text>
<text x="205.5" y="121">SEG_P6</text>
<text x="205.5" y="124.8">SEG_P8</text>
<text x="247.6" y="121">SR_LATCH</text>
<text x="247.6" y="123.6">SR_DATA</text>
<text x="172.1" y="126.7">SR_SEG_P9</text>
<text x="205.5" y="126.7">SEG_P9</text>
<text x="247.6" y="128.6">+5v</text>
<text x="247.6" y="126.1">SR_CLOCK</text>
<text x="51.4" y="138.2">+5v</text>
<text x="114.9" y="138.2">+5v</text>
<text x="29.8" y="146.4">SR_DATA</text>
<text x="64.8" y="146.4">SR_SEG_P0</text>
<text x="64.8" y="149">SR_SEG_P1</text>
<text x="90.2" y="146.4">SR_CASCADE</text>
<text x="128.9" y="146.4">SR_SEG_P8</text>
<text x="128.9" y="149">SR_SEG_P9</text>
<text x="171.4" y="146.4">SR_BIT_P1</text>
<text x="171.4" y="148.3">SR_BIT_P2</text>
<text x="171.4" y="144.5">SR_BIT_P0</text>
<text x="204.5" y="146.4">BIT_P1</text>
<text x="204.5" y="148.3">BIT_P2</text>
<text x="204.5" y="144.5">BIT_P0</text>
<text x="29.8" y="154">+5v</text>
<text x="29.8" y="151.5">SR_CLOCK</text>
<text x="64.8" y="151.5">SR_SEG_P2</text>
<text x="64.8" y="154">SR_SEG_P3</text>
<text x="90.2" y="151.5">SR_CLOCK</text>
<text x="90.2" y="154">+5v</text>
<text x="128.9" y="151.5">SR_BIT_P0</text>
<text x="128.9" y="154">SR_BIT_P1</text>
<text x="171.4" y="150.2">SR_BIT_P3</text>
<text x="204.5" y="150.2">BIT_P3</text>
<text x="29.8" y="159.1">SR_LATCH</text>
<text x="64.8" y="156.6">SR_SEG_P4</text>
<text x="64.8" y="159.1">SR_SEG_P5</text>
<text x="64.8" y="161.7">SR_SEG_P6</text>
<text x="90.2" y="159.1">SR_LATCH</text>
<text x="128.9" y="159.1">SR_BIT_P3</text>
<text x="128.9" y="156.6">SR_BIT_P2</text>
<text x="130.9" y="161.7">SYMBOL</text>
<text x="64.8" y="164.2">SR_SEG_P7</text>
<text x="131.3" y="164.2">ENABLE</text>
<text x="64.3" y="169.3">SR_CASCADE</text>
</g>
<g font-size="1.8" fill="#000084">
<text x="222.2" y="21.3">BIT_P[0..1]</text>
<text x="174" y="49.3">SEG_P[0..9]</text>
<text x="229.9" y="49.3">SEG_P[0..9]</text>
<text x="222.2" y="55">BIT_P[2..3]</text>
<text x="174" y="82.9">SEG_P[0..9]</text>
<text x="229.9" y="82.9">SEG_P[0..9]</text>
<text x="170.7" y="104.5">SR_SEG_P[0..9]</text>
<text x="203.2" y="104.5">SEG_P[0..9]</text>
<text x="66" y="142">SR_SEG_P[0..7]</text>
<text x="129.5" y="141.3">SR_SEG_P[8..9]</text>
<text x="170.2" y="139.4">SR_BIT_P[0..3]</text>
<text x="201.3" y="139.4">BIT_P[0..3]</text>
<text x="130.2" y="168.6">SR_BIT_P[0..3]</text>
</g>
<g font-size="1.8" fill="#0000c2">
<text x="106" y="93">Use capacitor</text>
<text x="106" y="95.1">withstanding</text>
<text x="118.8" y="95.1">voltage</text>
<text x="120.1" y="93">with</text>
<text x="106" y="97.2">more</text>
<text x="111.7" y="97.2">than</text>
<text x="116.7" y="97.2">200V.</text>
</g>
<g font-size="1.8" fill="#848400">
<text x="186.8" y="110.7">IN_P0</text>
<text x="186.8" y="112.6">IN_P1</text>
<text x="194" y="112.6">OUT_P1</text>
<text x="194" y="110.7">OUT_P0</text>
<text x="186.8" y="118.3">IN_P4</text>
<text x="186.8" y="114.5">IN_P2</text>
<text x="186.8" y="116.4">IN_P3</text>
<text x="194" y="118.3">OUT_P4</text>
<text x="194" y="114.5">OUT_P2</text>
<text x="194" y="116.4">OUT_P3</text>
<text x="186.8" y="122.1">IN_P6</text>
<text x="186.8" y="125.9">IN_P8</text>
<text x="186.8" y="120.2">IN_P5</text>
<text x="186.8" y="124">IN_P7</text>
<text x="194" y="122.1">OUT_P6</text>
<text x="194" y="124">OUT_P7</text>
<text x="194" y="120.2">OUT_P5</text>
<text x="194" y="125.9">OUT_P8</text>
<text x="186.8" y="127.8">IN_P9</text>
<text x="194" y="127.8">OUT_P9</text>
<text x="185.5" y="145.6">IN_P0</text>
<text x="185.5" y="147.5">IN_P1</text>
<text x="185.5" y="149.4">IN_P2</text>
<text x="192.7" y="149.4">OUT_P2</text>
<text x="192.7" y="147.5">OUT_P1</text>
<text x="192.7" y="145.6">OUT_P0</text>
<text x="185.5" y="151.3">IN_P3</text>
<text x="192.7" y="151.3">OUT_P3</text>
</g>
<g font-size="1.4" fill="#008484">
<text x="208.7" y="32.4">Nixie_Conn_12P</text>
<text x="264.6" y="32.4">Nixie_Conn_12P</text>
<text x="208.7" y="66.1">Nixie_Conn_12P</text>
<text x="264.6" y="66.1">Nixie_Conn_12P</text>
</g>
</svg>
